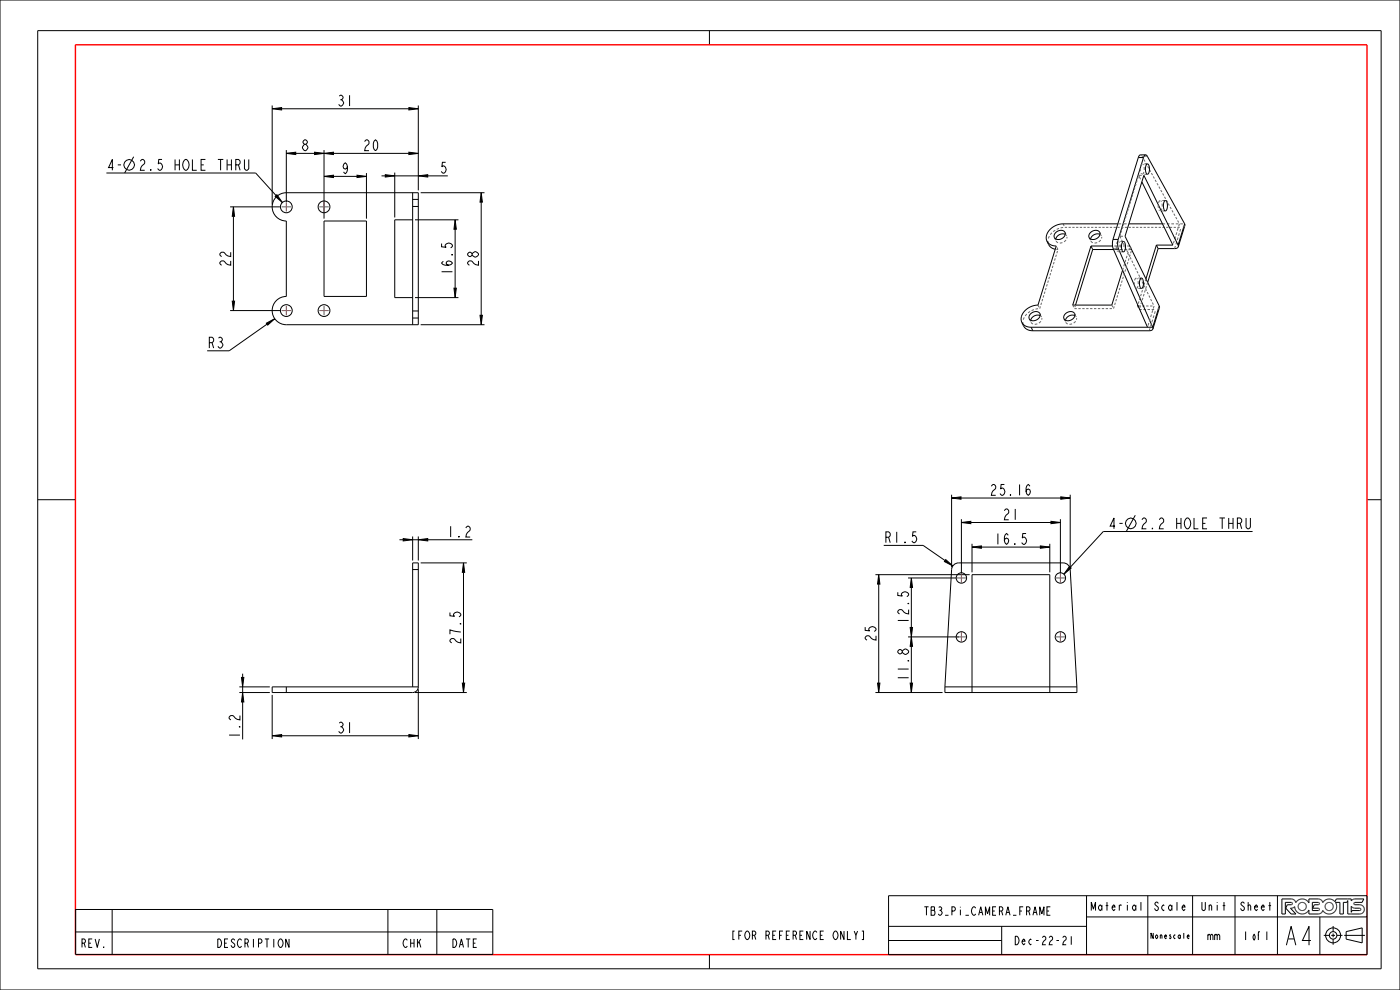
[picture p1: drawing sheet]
<svg xmlns="http://www.w3.org/2000/svg" width="297mm" height="210mm" viewBox="0 0 297 210" stroke-linecap="round" stroke-linejoin="round" font-family="sans-serif">
<g fill="#000">
<path d="M57.7 23.1l2-.3v.5zM60.7 32.5l2-.2v.5zM66.7 32.3l2 .2-2 .3zM68.7 32.5l2-.2v.5zM68.7 37.4l2-.2v.5zM75.7 37.2l2 .2-2 .3zM81.7 37.1l2 .2-2 .3zM86.7 32.3l2 .2-2 .3zM88.7 37.3l2-.2v.5zM86.7 22.8l2 .3-2 .2zM49.5 43.9l.3 2h-.5zM58.4 41.6l.3-.3 1.2 1.7z"/>
<path d="M96.6 46.6l.2 2h-.5zM102.1 40.9l.2 2h-.5zM49.3 63.9h.5l-.3 2zM56.5 68.6l1.8-1-1.5 1.4zM96.3 61.1h.5l-.2 2zM101.8 66.9h.5l-.2 2zM85.5 114.2l2 .3-2 .2zM88.7 114.5l2-.3v.5zM98.3 119.4l.3 2h-.5zM201.9 105.6l2-.2v.5zM204 110.8l2-.2v.5zM206.2 116l2-.2v.5z"/>
<path d="M220.7 115.8l2 .2-2 .3zM223 110.6l2 .2-2 .3zM225 105.4l2 .2-2 .3zM186.4 121.9l.3 2h-.5zM193.3 122.6l.3 2h-.5zM193.1 133.1h.5l-.3 2zM193.3 135.1l.3 2h-.5zM200.6 118.7l1.5 1.3-1.7-.9zM226.9 120.2l.3 .3-1.5 1.3zM51.2 143.7h.5l-.2 2zM51.5 146.9l.2 2h-.5zM57.7 156.1l2-.3v.5z"/>
<path d="M86.7 155.8l2 .3-2 .2zM98.1 144.9h.5l-.3 2zM186.2 144.9h.5l-.3 2zM193.1 144.9h.5l-.3 2z"/>
</g>
<g fill="none" stroke="#000" stroke-width=".21">
<path d="M0 0h297v210h-297zM8 6.5h285v199h-285zM150.5 6.5v3M22.6 36.7h31.6l4.4 4.8M28.4 33.2l-2 3.5M57.7 23.1l2-.3v.5zM57.7 22.4v21M59.7 23.1h27M60.7 32.5l2-.2v.5zM60.7 31.8v11.1M60.7 32.5h8M66.7 32.3l2 .2-2 .3z"/>
<path d="M68.7 32.5l2-.2v.5zM68.7 37.4l2-.2v.5zM68.7 31.8v14.6M70.7 37.4h5M70.7 32.5h16M75.7 37.2l2 .2-2 .3zM77.7 36.7v9.7M80.9 37.3h.8M81.7 37.1l2 .2-2 .3zM83.7 36.6v9.5M83.7 37.3h5M86.7 32.3l2 .2-2 .3z"/>
<path d="M86.7 22.8l2 .3-2 .2zM88.7 37.3l2-.2v.5zM88.7 22.4v18M90.7 37.3h4.3M241.5 33.4l-5.4 17.4M241.5 33.4h1.1M242.2 38.6l6.6 13.4h-3.5M242.6 33.4l-5.4 17.4M243 32.9l.4 .2 7.9 14.4M243 32.9l-.4 .5M243 32.9h-1.1l-.4 .5M243.2 34.9l.3-.1a1.76 1.76 0 0 1-.1 2.2l-.1-.1a1.96 1.96 0 0 1-.1-2z"/>
<path d="M48.8 43.9h10.6M49.5 43.9l.3 2h-.5zM49.5 45.9v18M58.4 41.6l.3-.3 1.2 1.7zM58.9 41.5l1.2-.5 .6-.1h28v28h-28a3 3 0 0 1-3-3 3 3 0 0 1 3-3v-16a3 3 0 0 1-2.8-2 3 3 0 0 1 1-3.4zM68.7 46.9h9v16h-9zM87.5 40.9v28M87.5 46.6h-3.8v16.5h3.8M87.5 43.8h1.2M87.5 42.3h1.2M88 46.6h9.3M89.2 40.9h13.6"/>
<path d="M96.6 46.6l.2 2h-.5zM96.6 48.6v12.5M102.1 40.9l.2 2h-.5zM102.1 42.9v24M222.1 51.2l.7 1.1 1.1 .6M222.1 51.2a2.09 2.09 0 0 0 2 1l-3.9 12.5a3.3 3.3 0 0 0-3.5 3.4l.1 .3M224 49.3a1.14 1.14 0 0 1 2 .2 1.34 1.34 0 0 1-.9 1.2 1.34 1.34 0 0 1-1.5-.4v-.5zM226 49.7a1.49 1.49 0 0 0-2 1M231.3 49.3a1.14 1.14 0 0 1 2.1 .2 1.34 1.34 0 0 1-.9 1.2 1.34 1.34 0 0 1-1.5-.4v-.5zM231.4 52.2l-3.8 12.5h8.3l2.2-7.4M231.4 52.2l.4 .7M231.4 52.2h4.6"/>
<path d="M231.8 52.9l-3.6 11.8M231.8 52.9h4.4M233.3 49.7a1.49 1.49 0 0 0-1.9 1M236.1 50.8l-.1 1 .2 1M236.1 50.8h1.1M236.2 52.8h1.1M236.2 52.8l7.2 16.6M237.1 47.5h-11.6a3.3 3.3 0 0 0-3.5 3.4l.1 .3M237.2 50.8l-.1 1 .2 1M237.3 52.8l7.2 16.6M238.2 51.3h.3a1.76 1.76 0 0 1-.2 2.1h-.1a1.96 1.96 0 0 1 0-2.1zM239.5 47.5h7.1"/>
<path d="M239.7 52.2h.1M242 59.1l.3-.1a1.76 1.76 0 0 1-.1 2.2l-.2-.1a1.96 1.96 0 0 1 0-2zM245.3 52l.4 .7M245.3 52l-2.2 7.2M245.7 52.7l-2.2 7.2M247.1 42.6h.2a1.76 1.76 0 0 1-.1 2.1h-.1a1.96 1.96 0 0 1 0-2.1zM249.9 52l.1 .3M249.9 52l-7.2-14.8-4 12.9 7.2 14.8M250 52.3l-.3 .3-.4 .1h-3.6M251.3 47.5l.1 .3-1.4 4.5M251.3 47.5l-1.4 4.5M48.8 65.9h10.7"/>
<path d="M49.3 63.9h.5l-.3 2zM56.5 68.6l1.8-1-1.5 1.4zM56.7 68.8l-8.1 5.6h-4.7M87.5 67.5h1.2M87.5 66h1.2M88 63.1h9.3M89.2 68.9h13.6M96.3 61.1h.5l-.2 2zM101.8 66.9h.5l-.2 2zM216.8 68.4l.3 .7a2.09 2.09 0 0 0 2 1.1M216.8 68.4a2.09 2.09 0 0 0 1.9 1M218.6 66.6a1.14 1.14 0 0 1 2.1 .1 1.34 1.34 0 0 1-.9 1.2 1.34 1.34 0 0 1-1.5-.4v-.4z"/>
<path d="M218.7 69.4l.4 .8M218.7 69.4h25.8M220.7 67a1.49 1.49 0 0 0-2 .9M226 66.6a1.14 1.14 0 0 1 2 .1 1.34 1.34 0 0 1-.9 1.2 1.34 1.34 0 0 1-1.4-.4v-.4zM228 67a1.49 1.49 0 0 0-2 .9M241.4 64.7l-.1 .2h.2M244.5 69.4l.1 .4M244.6 69.8l-.3 .3-.5 .1h-24.7M245.9 64.9l.1 .4-1.4 4.5M245.9 64.9l-1.4 4.5M8 106h8M84.7 114.5h.8"/>
<path d="M85.5 114.2l2 .3-2 .2zM87.5 113.8v5.1M87.5 114.5h1.2M88.7 114.5l2-.3v.5zM88.7 113.8v5.1M89.2 119.4h9.8M90.7 114.5h9.5M98.3 119.4l.3 2h-.5zM187.5 115.7h8.3l4.7 3.2M200.6 118.7l1.5 1.3-1.7-.9zM201.9 105.6l2-.2v.5zM201.9 104.9v15.4"/>
<path d="M203.9 105.6h21.1M204 110.8l2-.2v.5zM204 110.1v11.6M206 110.8h17M206.2 116l2-.2v.5zM206.2 115.3v6.1M208.2 116h12.5M220.7 115.8l2 .2-2 .3zM222.7 115.3v6.1M223 110.6l2 .2-2 .3zM225 110.1v11.6M225 105.4l2 .2-2 .3z"/>
<path d="M227 104.9l.1 15.4 7-7.6h31.6M240.8 109.3l-1.9 3.4M290 106h3M87.5 120.8h1.2M98.3 121.4v23.5M185.7 121.9h20M186.4 121.9l.3 2h-.5zM186.4 123.9v21M192.6 135.1h10.9M192.6 122.6h10.2M193.1 133.1h.5l-.3 2zM193.3 122.6l.3 2h-.5z"/>
<path d="M193.3 135.1l.3 2h-.5zM193.3 124.6v8.5M193.3 135.1v11.8M226.9 120.2l.3 .3-1.5 1.3zM50.8 146.9h6.4M50.8 145.7h6.4M51.2 143.7h.5l-.2 2zM51.5 146.9l.2 2h-.5zM51.5 142.9v.8M51.5 145.7v1.2M51.5 148.9v7.9M57.7 156.1l2-.3v.5z"/>
<path d="M57.7 145.7h31a1.2 1.2 0 0 1-1.2 1.2h-29.8zM57.7 147.4v9.4M59.7 156.1h27M60.7 145.7v1.2M86.7 155.8l2 .3-2 .2zM87.5 145.7v-26.3h1.2v26.3M88 146.9h11M88.7 146.2v10.6M98.1 144.9h.5l-.3 2zM185.7 146.9h14.3M186.2 144.9h.5l-.3 2zM193.1 144.9h.5l-.3 2z"/>
<path d="M200.5 145.7l1.4-24.9a1.5 1.5 0 0 1 1.5-1.4h22.1a1.5 1.5 0 0 1 1.5 1.4l1.5 24.9M200.5 145.7v1.2h28v-1.2M200.5 145.7h28M206.2 146.9v-25h16.5v25M16 192.9h88.5v9.6h-88.5zM16 197.7h88.5M23.8 192.9v9.6M82.3 192.9v9.6M92.7 192.9v9.6M188.5 190h101.5v12.5h-101.5zM188.5 199.5h24M188.5 196.5h42"/>
<path d="M212.5 196.5v6M230.5 194.5h59.5M230.5 190v12.5M231.5 193.2v-1.8l.5 1.5 .4-1.5v1.8M243.5 190v12.5M253 190v12.5M262 190v12.5M271 190v12.5M273.9 191.4h.1M274 191.4h.1M274 191.9h-.1M274 191.9h.1"/>
<path d="M274 191.4l.1 .1M274.1 191.5l.1 .1M274.1 191.8v.1M274.2 191.8h-.1M274.2 191.6v.1M274.2 191.7v.1M275.4 192.3h.1M275.4 192.3v.1M275.4 192.2v.1M275.4 192.4h.1M275.4 192.1v.1M275.4 192.4l.1 .2"/>
<path d="M275.5 192l-.1 .1M275.5 192.6h.1M275.5 191.9v.1M275.5 192.6v.1M275.5 191.9h.1M275.5 192.7h.1M275.5 192.7l.1 .2M275.6 192.9h.1M275.6 192.9l.2 .1M275.8 191.5l-.3 .4M275.8 193l.1 .1M275.9 191.5h-.1"/>
<path d="M275.9 193.1h.1M276 191.5h-.1M276 193.1h.1M276 191.4v.1M276.1 191.4h-.1M276.1 193.1h.1M276.1 191.4h.1M276.1 193.1h.2M276.3 191.4h-.2M276.3 191.4h.1M276.3 193.1h.1M276.4 191.4h.1"/>
<path d="M276.5 191.4l.1 .1M276.6 193.1h-.3M276.6 191.5h.1M276.6 193.1h.1M276.7 193l-.1 .1M276.7 191.5h.1M276.7 193h.1M276.7 191.5l.4 .5M277 192.8l-.3 .2M277 192.8h.1M277.1 192.6l-.1 .2M277.1 192h.1"/>
<path d="M277.1 192.6h.1M277.1 192v.1M277.1 192.4v.2M277.1 192.1v.1M277.1 192.4h.1M277.1 192.2v.1M277.1 192.3v.1M277.1 192.3h.1M279.7 191.4h-1.3v1.7h1.3M279.7 191.9h-.9l-.3 .7h1.2M279.7 192.6h.1M279.7 191.4h.1"/>
<path d="M279.7 193.1h.1M279.7 192.6v.1M279.7 191.9h.1M279.7 192.7h.1M279.8 193.1h-.1M279.8 191.4h.1M279.8 193.1h.1M279.8 191.9h.1M279.8 192.7h.1M279.8 191.4v.1M279.8 191.5h.1M279.9 192.7v.1"/>
<path d="M279.9 191.5h.1M279.9 191.8l-.1 .1M279.9 193.1h-.1M279.9 192.8h.1M279.9 191.8h.1M279.9 191.5v.1M279.9 193h.1M279.9 191.6h.1M279.9 191.7v.1M279.9 192.8v.1M279.9 191.7h.1M279.9 192.9h.1"/>
<path d="M279.9 191.6v.1M280 194.5v8M280.8 198.4h1.2M281.1 192.3h.1M281.1 192.3v.1M281.1 192.2v.1M281.1 192.2h.1M281.1 192.4v.1M281.1 192.5l.2 .4M281.1 192.1v.1M281.1 192v.1M281.2 191.9l-.1 .1"/>
<path d="M281.2 191.9h.1M281.2 191.8v.1M281.3 191.8h-.1M281.3 192.9h.1M281.4 192.9v.1M281.4 191.7l-.1 .1M281.4 191.7h.1M281.4 193h.1M281.5 193h.1M281.5 191.5l-.1 .2M281.5 193l.1 .1M281.6 191.5h-.1"/>
<path d="M281.6 193.1h.1M281.6 191.5h.1M281.7 191.5h-.1M281.7 193.1h.1M281.8 191.4l-.1 .1M281.8 193.1h.1M281.8 191.4h.1M281.8 193.1l.2 .1M282 191.4h-.2M282 191.4h.1M282 191.4l.2 .1M282 193.2h.1"/>
<path d="M282.1 193.2h-.1M282.1 193.1v.1M282.2 191.5h.1M282.2 193.1h-.1M282.3 191.5h.1M282.3 193.1h-.1M282.4 191.5h.1M282.4 193.1h-.1M282.4 191.5l.2 .1M282.4 193.1h.1M282.4 198.4h.8M282.5 193l-.1 .1"/>
<path d="M282.5 193h.1M282.6 191.6v.1M282.6 191.7h.1M282.6 191.7l.2 .3M282.7 192.8l-.2 .2M282.7 192.8h.1M282.7 192.7v.1M282.7 192.7h.1M282.8 192.6l-.1 .1M282.8 192.6h.1M282.8 192v.1M282.8 192.1v.1"/>
<path d="M282.8 196.4v1.2M282.8 198v.8M282.8 199.2v1.2M282.8 192.5v.1M282.8 192.4v.1M282.8 192.2h.1M282.8 192.2v.1M282.8 192.3v.1M282.8 192.3h.1M283.6 198.4h1.2M285.2 198.4h4.4M285.6 197.6l3.4-.8v3.2l-3.4-.8z"/>
<path d="M285.9 190.7h.1M286.5 193.9h.1M286.7 192.2v.1M286.7 192.2v1.3l.1-.4M286.7 193.9h.1M286.7 192.3h.1M286.7 192.3l.1 .1M286.8 192.4h.1M286.8 193.1h1.7M286.8 193.1h.1M286.9 192.4v.1M286.9 192.5l.5 .1"/>
<path d="M287.2 191.7h.1M287.2 191.7v.1M287.2 191.8h.1M287.2 191.8l.1 .1M287.3 191.9h.1M287.4 191.9h.1M287.4 192.6h.1M287.4 192.6h1.1M287.4 191.4l-.2 .2M287.5 191.9h1a.98 .98 0 0 1 .9 1 .98 .98 0 0 1-.9 1h-2.6v-2.9l-.2 .4h-.7v2.5h-.7v-2.5h-1a1.6 1.6 0 0 1-.5 2.2 1.6 1.6 0 0 1-2.2-.5l-.2 .5-.5 .3h-2.2v-.9a1.6 1.6 0 0 1-1.8 .8 1.6 1.6 0 0 1-1.2-1.5l-.4 .3h-.5l1.1 1.3h-1l-1.1-1.3 .3-.7h.8M287.5 191.4h1.5l.3-.7h-2l-.6 .4v-.4h-3.2l-.3 .6a1.6 1.6 0 0 0-2.6 .1l-.2-.4-.5-.3h-2.2v.8a1.6 1.6 0 0 0-2.8 0l-.3-.5-.4-.3h-2.3v3.2h.8v-2.5h1.2M287.5 191.4h-.1"/>
<path d="M288.5 192.6h.1M288.5 192.6v.1M288.5 193.1h.1M288.5 192.7h.1M288.6 193.1h-.1M288.6 192.7h.1M288.6 193.1h.1M288.6 192.7l.1 .1M288.7 193l-.1 .1M288.7 192.8h.1M288.7 193h.1M288.7 192.8v.1"/>
<path d="M288.7 192.9v.1M288.7 192.9h.1M150.5 202.5v3"/>
<circle cx="27.4" cy="35" r="1.13"/>
<circle cx="60.7" cy="43.9" r="1.25"/>
<circle cx="68.7" cy="43.9" r="1.25"/>
<circle cx="60.7" cy="65.9" r="1.25"/>
<circle cx="68.7" cy="65.9" r="1.25"/>
<circle cx="239.9" cy="111" r="1.13"/>
<circle cx="204" cy="122.6" r="1.1"/>
<circle cx="204" cy="135.1" r="1.1"/>
<circle cx="225" cy="122.6" r="1.1"/>
<circle cx="225" cy="135.1" r="1.1"/>
<circle cx="282.8" cy="198.4" r="1.59"/>
<circle cx="282.8" cy="198.4" r=".79"/>
</g>
<path d="M16 9.5h274v193h-274z" fill="none" stroke="#f00" stroke-width=".3"/>
<g fill="none" stroke="#666" stroke-width=".21">
<path d="M240.8 39.8l-.2 .4M241 39l-.1 .5M241.2 38.3l-.1 .4M241.5 37.5l-.2 .5M241.9 35.7v.6M241.9 35.7h.1M241.9 32.9h.1M242 35.1v.2M242 35.1h.1M242 32.9h.1M242.1 36.7h.1M242.1 35l-.1 .1"/>
<path d="M242.1 36.8h.1M242.1 35h.1M242.1 32.9l.1 .1M242.1 36.8l.1 .1M242.2 33h.1M242.2 36.9h.1M242.2 37.2h-.6l.4 .8M242.3 34.8l-.2 .2M242.3 34.8h.1M242.3 33.1h.1M242.3 33.1l.2 .5M242.4 37h-.1"/>
<path d="M242.4 37h.1M242.4 36.9v.1M242.4 36.9h.1M242.5 34.8v.1M242.5 34.9h.1M242.5 34.9l.1 .1M242.6 35h.1M242.7 36.5l-.3 .4M242.7 36.5h.1M242.7 33.8l.2 .5M242.7 35.4v.6M242.7 33.1h.7"/>
<path d="M242.7 36v.1M242.8 37h.6M242.8 34.8h.6M243.1 34.6l.2 .4M243.5 35.3l.2 .4M243.9 36l.2 .4M244.3 36.7l.2 .4M244.7 37.4l.2 .5M245.1 38.2l.2 .4M245.5 38.9l.2 .4M245.8 39.6l.3 .4M222.3 51.1l.2 .8"/>
<path d="M222.4 59.5l-.1 .5M222.6 50.1l-.2 .5M222.6 58.7l-.1 .5M222.9 57.9l-.2 .5M223.1 57.2l-.1 .4M223.2 49.4l-.4 .4M223.4 56.4l-.2 .4M223.6 55.6l-.1 .5M223.7 50.4l.2 .4M223.9 54.8l-.2 .5M223.9 48.8l-.5 .3M224 50.8v.2"/>
<path d="M224 50.8h.1M224 50.7v.1M224 50.7h.1M224 51.1l.5 .4M224.1 52.9h.1M224.1 52.9h.2M224.1 54l-.1 .5M224.2 52.5l.2 .4M224.3 52.9h.1M224.3 53.2l-.1 .5M224.4 52.9h.1M224.7 48.4l-.5 .3"/>
<path d="M224.8 51.6h.1M225.4 51.5l-.6 .1M225.5 47.5l.2 .4M225.5 48.2l-.5 .1M225.9 48.2h.5M225.9 49.3l.2 .4M226 49.7h.1M226.1 50.9l-.4 .4M226.1 49.8l.1 .1M226.2 49.9h.1M226.2 49.9l.1 .1M226.3 50h.1"/>
<path d="M226.3 50.6h.1M226.4 50.2v.1M226.4 50.3h.1M226.4 50.3l-.1 .3M226.7 48.2h.5M227.5 48.2h.5M228.3 48.2h.5M229.1 48.2h.5M229.9 48.2h.5M230.7 48.2h.4M231 50.4l.3 .4M231.3 50.8l.1 .2"/>
<path d="M231.3 50.8h.1M231.4 50.7l-.1 .1M231.4 50.7h.1M231.4 51.1l.4 .4M231.5 48.2h.4M232.2 51.6h.1M232.3 48.2h.4M232.8 51.5l-.6 .1M233.1 48.2h.4M233.3 49.3l.2 .4M233.4 49.7h.1M233.5 50.9l-.4 .4"/>
<path d="M233.5 49.8v.1M233.5 49.9l.2 .1M233.7 50h.1M233.7 50.6h.1M233.7 50.2v.1M233.7 50.3h.1M233.7 50.3v.3M233.9 48.2h.4M234.7 48.2h.4M235.4 48.2h.5M236.2 48.2h.5M236.4 52.2h.5"/>
<path d="M236.6 52.9h.6M236.8 52.1v.7M236.8 52.1h.1M236.9 51.7h.1M236.9 51.6v.1M237 53.2h.1M237 53.2v.1M237 53.3h.1M237 48.2h.5M237.1 53.3v.1M237.1 53.4h.1M237.1 47.5h.7"/>
<path d="M237.2 51.2l-.3 .4M237.2 51.2h.1M237.2 53.4h.1M237.3 53.4h-.1M237.3 53.4h.1M237.3 52.2h.6M237.4 51.3h.1M237.4 51.3v.1M237.4 51.4h.1M237.5 51.5h.1M237.6 50.1h.6M237.6 50.1l.2 .5"/>
<path d="M237.6 53l-.3 .4M237.6 53h.1M237.6 51.9l.1 .6M237.7 52.5h.1M237.7 53.4h.6M237.7 51.2h.6M237.7 49.7l-.1 .4M237.8 48.2h.5M237.9 50.9l.2 .4M237.9 48.9l-.1 .5M238.1 59.5l-.2 .5M238.2 52.9l-.6 .1"/>
<path d="M238.2 48.1l-.2 .5M238.2 52.2h.6M238.3 51.6l.2 .4M238.3 56.8l-.2 .5M238.3 58.7l-.1 .5M238.3 47.5h.7M238.4 47.4l-.1 .4M238.5 57.9l-.1 .5M238.5 52.9h.6M238.6 56l-.2 .5M238.6 48.2h.5M238.6 46.6l-.1 .5"/>
<path d="M238.7 52.3l.2 .5M238.8 57.2l-.2 .4M238.8 55.1l-.1 .5M238.9 45.9l-.2 .4M239 53.1l.2 .4M239 56.4l-.1 .4M239.1 54.3l-.2 .5M239.1 45.1l-.1 .5M239.1 52.2h.6M239.3 55.6l-.2 .5M239.3 53.4l-.1 .5M239.4 44.3l-.2 .5"/>
<path d="M239.4 53.8l.2 .5M239.4 48.2h.5M239.5 54.8l-.1 .5M239.5 52.9h.6M239.6 43.6l-.2 .4M239.6 52.6l-.1 .5M239.7 52.2l.3 .4M239.7 54.6l.3 .4M239.8 54l-.2 .5M239.8 42.8l-.1 .5M240 53.2l-.1 .5M240.1 42.1l-.2 .4"/>
<path d="M240.1 52.9h.1M240.1 55.3l.2 .4M240.2 48.2h.5M240.3 41.3l-.2 .5M240.5 56l.2 .5M240.5 40.5l-.1 .5M240.6 59.9l.1 .6M240.7 59.4v.1M240.7 59.4h.1M240.7 59.3v.1M240.8 59.3h-.1M240.8 56.8l.2 .4"/>
<path d="M240.9 59l-.1 .3M240.9 59h.1M241 59h-.1M241 59h.1M241 48.2h.5M241.2 59h.1M241.2 59l.1 .1M241.2 57.5l.2 .5M241.3 59.1v.1M241.3 59.2h.1M241.4 59.6l.1 .7M241.5 59h.7"/>
<path d="M241.6 58.3l.2 .4M241.8 48.2h.5M241.9 59l.2 .4M242.3 59.7l.2 .5M242.6 48.2h.5M242.9 59.9l-.2 .5M243.1 59.2l-.1 .4M243.4 48.2h.5M243.5 59.9l-.2 .5M244.2 48.2h.5M245 48.2h.5M245.7 43.5v.6"/>
<path d="M245.7 43.4v.1M245.8 43h.1M245.8 48.2h.5M245.8 42.8v.2M245.8 42.8h.1M245.9 44.5h.1M245.9 44.5v.1M245.9 42.7l-.1 .1M245.9 42.7h.1M245.9 44.6h.1M246 44.6v.1M246.1 42.5l-.2 .2"/>
<path d="M246.1 42.5h.1M246.2 44.7h-.1M246.2 44.7h.1M246.2 40.3l.3 .4M246.3 44.7h-.1M246.3 42.6h.1M246.3 42.6v.1M246.3 42.7h.1M246.4 42.7v.1M246.4 44.4l-.1 .3M246.4 44.4h.1M246.5 44.3l-.1 .1"/>
<path d="M246.5 44.3h.1M246.5 44.2v.1M246.5 43.2l.1 .6M246.6 43.8h.1M246.6 44.7h.6M246.6 42.5h.6M246.6 48.2h.5M246.6 47.5h.6M246.6 41l.3 .5M247 41.7l.3 .5M247.4 48.2h.5M247.4 42.5l.3 .4"/>
<path d="M247.6 47.5h.5M247.8 43.2l.3 .4M248.2 48.2h.5M248.2 43.9l.3 .4M248.5 47.5h.6M248.6 44.6l.3 .4M249 48.2h.5M249 45.3l.3 .5M249.1 51.1l-.2 .5M249.4 52.2l-.2 .5M249.4 50.2l-.2 .5M249.4 46l.3 .5"/>
<path d="M249.4 47.5h.6M249.6 51.3l-.1 .5M249.7 49.3l-.2 .5M249.8 48.2h.5M249.8 46.8l.3 .4M249.9 50.4l-.2 .5M249.9 48.4l-.1 .5M250.2 49.5l-.2 .5M250.2 47.5h.1M250.2 47.5l-.2 .5M250.4 47.5h.5M250.5 48.6l-.2 .5"/>
<path d="M250.6 48.2h.1M250.9 48.2h.1M251.2 48.1l-.3 .1M251.2 48.1h.1M251.3 48l-.1 .1M251.3 48h.1M251.4 47.8l-.1 .2M217 68.3l.1 .8M217.3 67.3l-.2 .5M217.8 66.6l-.3 .4M218.4 67.6l.2 .5M218.5 66.1l-.4 .3"/>
<path d="M218.7 68.1v.1M218.7 68v.1M218.7 67.9v.1M218.7 67.9h.1M218.7 68.4h.1M218.8 68.4v.1M218.8 68.5l.1 .1M218.9 68.6h.1M218.9 68.6l.2 .1M219.3 65.7l-.5 .2M219.5 68.8h.1M220 68.7l-.5 .1"/>
<path d="M220.1 68.7h-.1M220.2 64.7l.2 .5M220.2 65.5l-.5 .1M220.4 68.5h.1M220.6 66.5l.2 .5M220.7 67h.1M220.7 65l-.1 .5M220.8 68.1l-.4 .4M220.8 67.1h.1M220.9 67.1h.1M220.9 67.1v.1M220.9 67.2h.1"/>
<path d="M220.9 67.2l.1 .1M221 64.2l-.2 .5M221 67.8h.1M221 67.5h.1M221 67.5v.3M221.2 63.4l-.1 .5M221.4 62.6l-.1 .5M221.7 61.9l-.2 .4M221.9 61.1l-.1 .4M222.2 60.3l-.2 .5M225.7 67.6l.2 .5M226 68.1v.1"/>
<path d="M226 68v.1M226 67.9v.1M226 67.9h.1M226 68.2h.1M226.1 68.4h.1M226.1 68.4l.1 .1M226.2 68.5v.1M226.2 68.6h.1M226.3 68.6l.2 .1M226.9 68.8h.1M227.4 68.7l-.5 .1M227.4 68.7h.1"/>
<path d="M227.6 64.7l.2 .5M227.8 68.5h.1M227.9 65.5h.5M228 66.5l.2 .5M228 67h.1M228.2 64.7l-.2 .5M228.2 68.1l-.4 .4M228.2 67.1h.1M228.2 67.1l.1 .1M228.3 67.2h.1M228.3 67.3h.1M228.4 67.8h.1"/>
<path d="M228.4 67.5v.3M228.8 65.5h.5M229.6 65.5h.5M230.4 65.5h.5M231.3 65.5h.4M232.1 65.5h.5M232.9 65.5h.5M233.7 65.5h.5M234.6 65.5h.5M235.4 65.5h.5M235.9 64.7l.2 .5M236.4 65l-.2 .5"/>
<path d="M236.6 64.2l-.1 .5M236.9 63.4l-.2 .5M237.1 62.6l-.1 .5M237.3 61.9l-.1 .4M237.6 61.1l-.2 .4M237.8 60.3l-.1 .5M240.8 60.9v.1M240.8 61h.1M240.9 61.1h.1M241 61.2h.1M241.2 61.1l-.2 .1M241.2 61.1h.1"/>
<path d="M241.3 64.9l.2 .5M241.3 60.9l-.1 .2M241.3 60.9h.1M241.4 64.7h.1M241.4 60.7l-.1 .2M241.5 64.9h.5M241.5 60.3h.1M241.5 61.2h.7M241.6 63.9l-.1 .5M241.7 65.7h.5M241.9 63.1l-.2 .5M241.9 64.8l-.1 .5"/>
<path d="M242.1 62.3l-.1 .5M242.2 64l-.2 .5M242.3 64.9h.5M242.4 61.5l-.2 .5M242.5 63.2l-.2 .5M242.6 65.7h.5M242.6 60.7l-.1 .5M242.6 60.5l.3 .4M242.7 62.4l-.1 .5M243 61.5l-.2 .5M243 61.2l.2 .5M243.1 64.9h.5"/>
<path d="M243.2 60.7l-.1 .5M243.4 62l.2 .4M243.4 65.7h.6M243.7 68.5l-.2 .6M243.7 62.7l.3 .4M244 69.6l-.2 .6M244 64.9h.5M244 67.6l-.2 .6M244.1 63.4l.2 .5M244.2 68.7l-.1 .6M244.3 66.7l-.2 .6M244.3 65.7h.5"/>
<path d="M244.5 64.2l.2 .4M244.5 67.8l-.1 .6M244.5 65.8l-.1 .6M244.8 66.9l-.2 .6M244.8 64.9l-.1 .6M245.1 66l-.2 .6M245.6 65.6h.1M245.7 65.6h-.1M245.7 65.5v.1M245.8 65.5h-.1M245.8 65.5h.1M245.9 65.4l-.1 .1"/>
<path d="M245.9 65.3v.1M246 65.3h-.1"/>
</g>
<!-- layer: 02___PRT_ALL_AXES -->
<g fill="none" stroke="#785055" stroke-width=".21">
<path d="M59.7 43.9h2M60.7 42.9v2M67.7 43.9h2M68.7 42.9v2M59.7 65.9h2M60.7 64.9v2M67.7 65.9h2M68.7 64.9v2M203 135.1h2M203 122.6h2M204 121.6v2M204 134.1v2"/>
<path d="M224 135.1h2M224 122.6h2M225 121.6v2M225 134.1v2"/>
</g>
<text font-size="5.2" x="271.8" y="200.5">A4</text>
<g font-size="3">
<text x="71.4" y="22.5">31</text>
<text x="63.8" y="32">8</text>
<text x="76.9" y="32">20</text>
<text x="22.6" y="36.1">4-</text>
<text x="29.3" y="36.1">2.5 HOLE THRU</text>
<text x="72.3" y="36.8">9</text>
<text x="93.2" y="36.7">5</text>
<text x="48.9" y="56.7" transform="rotate(-90 48.9 56.7)">22</text>
<text x="96" y="58.6" transform="rotate(-90 96 58.6)">16.5</text>
<text x="101.5" y="56.7" transform="rotate(-90 101.5 56.7)">28</text>
<text x="43.9" y="73.8">R3</text>
<text x="209.9" y="105.1">25.16</text>
<text x="94.7" y="113.9">1.2</text>
<text x="212.6" y="110.3">21</text>
<text x="235.1" y="112.2">4-</text>
<text x="241.8" y="112.2">2.2 HOLE THRU</text>
<text x="187.5" y="115.1">R1.5</text>
<text x="210.8" y="115.5">16.5</text>
<text x="97.8" y="136.8" transform="rotate(-90 97.8 136.8)">27.5</text>
<text x="185.8" y="136.2" transform="rotate(-90 185.8 136.2)">25</text>
<text x="192.8" y="132.5" transform="rotate(-90 192.8 132.5)">12.5</text>
<text x="192.8" y="144.7" transform="rotate(-90 192.8 144.7)">11.8</text>
<text x="71.4" y="155.5">31</text>
<text x="50.9" y="156.8" transform="rotate(-90 50.9 156.8)">1.2</text>
</g>
<g font-size="2.3">
<text x="194.3" y="194.2">TB3_Pi_CAMERA_FRAME</text>
<text x="232.3" y="193.2">Material</text>
<text x="245.2" y="193.2">Scale</text>
<text x="255.1" y="193.2">Unit</text>
<text x="263.2" y="193.2">Sheet</text>
<text x="17" y="201">REV.</text>
<text x="44.9" y="201">DESCRIPTION</text>
<text x="84.8" y="201">CHK</text>
<text x="95" y="201">DATE</text>
<text x="154.9" y="199.3">[FOR REFERENCE ONLY]</text>
<text x="214.4" y="200.4">Dec-22-21</text>
<text x="255.5" y="199.4">mm</text>
<text x="263.8" y="199.4">1 of 1</text>
</g>
<text font-size="1.6" x="244.3" y="199.1">Nonescale</text>
</svg>
